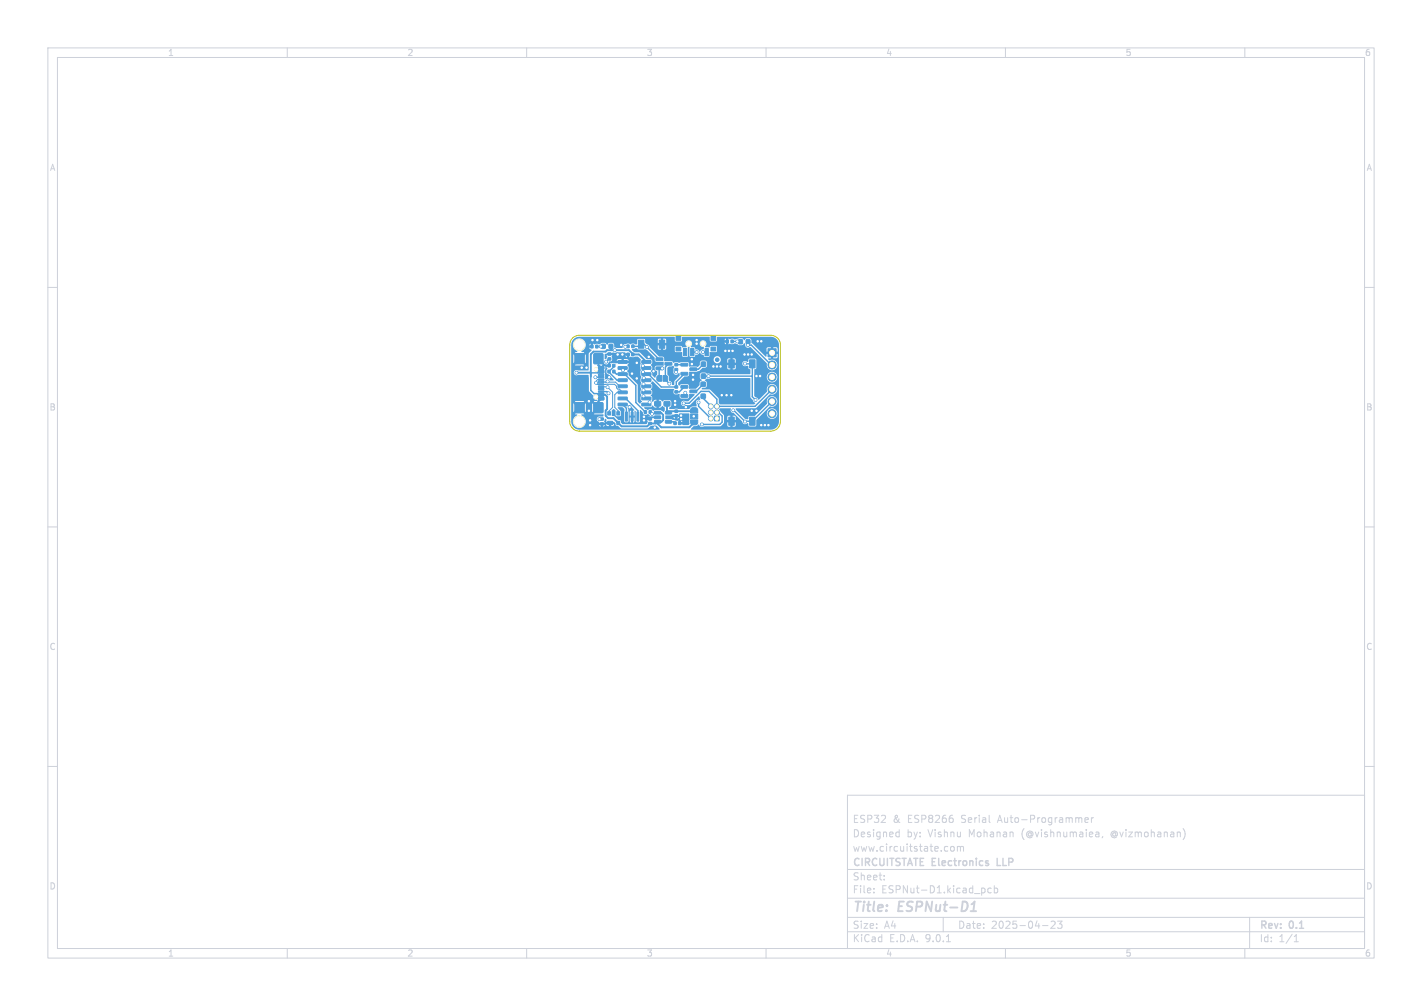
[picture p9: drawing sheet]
<svg xmlns="http://www.w3.org/2000/svg" width="297mm" height="210mm" viewBox="0 0 297 210" stroke-linecap="round" stroke-linejoin="round" font-family="sans-serif">
<g fill="none" stroke="#cdd1da" stroke-width=".21">
<path d="M10 10h277v190h-277zM12 12h273v186h-273zM60 10v2M110 10v2M160 10v2M210 10v2M260 10v2M10 60h2M285 60h2M10 110h2M285 110h2M10 160h2"/>
<path d="M177 166h108v32h-108zM187.4 173.7l.4 .1M187.8 173.2v1.5M187.8 174.6l-.4 .1M198.7 176.8l.3-.1 .3 .3v.4l-.3 .3-.3-.1-.2-.2zM199 170.9v.7M200 176.8l.4-.1 .2 .2M200 176.7v1M200.6 176.9l.2-.2 .4 .1v.9M200.6 176.9v.8M206.7 171.6l.1 .1M226.6 171.2l.7-.1-.1-.3-.4-.1-.2 .2 .1 .7h.5"/>
<path d="M228 170.7v1M228.4 170.7l-.4 .3M229 173.7h.3l.2 .2v.8M229.5 174.6l-.5 .1M229.5 174.1h-.5M230.3 174.6l-.1 .3M247.1 173a1.72 1.72 0 0 1 0 2.3M285 160h2M60 198v2M110 198v2M160 198v2M177 194.5h108"/>
<path d="M177 191.5h108M177 187.5h108M177 181.5h108M182.5 186.3v.1M182.5 185.5v.1M184.7 183.6v.1M184.7 182.8v.1M197 191.5v3M197.7 196.6h.8M205.5 185.4l.2 .3v.4l-.2 .3M207 185.5l-.4-.1-.3 .3 .2 .6h.5M207.7 185.5l.4-.1 .3 .3-.2 .6h-.5"/>
<path d="M207.7 184.9v1.5M210 198v2M217.7 193.2h1.2M219.5 192.4l.6-.1 .3 .4-.9 1.1h.9M220.9 192.3h.9l-.5 .6 .4 .1v.7l-.2 .1-.6-.1M260 198v2M261 191.5v6.5M270.3 196.6h.9M270.3 195.5l.4-.4v1.5"/>
</g>
<path d="M202.7 190.2h1.2M203.1 188.7l.5-.5-.3 2" fill="none" stroke="#cdd1da" stroke-width=".4"/>
<path d="M208.3 179.2v1.5h.7" fill="none" stroke="#cdd1da" stroke-width=".3"/>
<g fill="#4e9dd7" stroke="#4e9dd7" stroke-width=".21">
<path d="M151.7 71h.4v.6h-.4z"/>
<path d="M152.7 71h.4v.6h-.4z"/>
<path d="M137.3 78.6l.2-.2h.7v1.2h-.7l-.2-.2z"/>
<path d="M138.5 78.4h.7l.2 .2 .1 .6-.2 .3-.8 .1z"/>
<path d="M146.4 79.8h.9v.8h-.9z"/>
<path d="M146.4 82.3h.9v.8h-.9z"/>
<path d="M154.3 70.9h.7v.8h-.7z"/>
<path d="M155.9 70.9h.7v.8h-.7z"/>
<path d="M135.6 85.7h.4v.6h-.4z"/>
<path d="M134.6 85.7h.4v.6h-.4z"/>
<path d="M129.1 75.3h1.8l.1 .5h-1.8z"/>
<path d="M129.1 76.6l1.8-.1 .1 .5-1.8 .1z"/>
<path d="M129.1 77.8h1.8l.1 .5-1.8 .1z"/>
<path d="M129.1 79.1h1.8l.1 .5-1.8 .1z"/>
<path d="M129.1 80.4l1.8-.1 .1 .5-1.8 .1z"/>
<path d="M129.1 81.6h1.8l.1 .5-1.8 .1z"/>
<path d="M129.1 82.9h1.8l.1 .5-1.8 .1z"/>
<path d="M129.1 84.2h1.8l.1 .5h-1.8z"/>
<path d="M134.1 84.2h1.8l.1 .5h-1.9z"/>
<path d="M134.1 82.9h1.8l.1 .5-1.9 .1z"/>
<path d="M134.1 81.6h1.8l.1 .5-1.9 .1z"/>
<path d="M134.1 80.4l1.8-.1 .1 .5-1.9 .1z"/>
<path d="M134.1 79.1h1.8l.1 .5-1.9 .1z"/>
<path d="M134.1 77.8h1.8l.1 .5-1.9 .1z"/>
<path d="M134.1 76.6l1.8-.1 .1 .5-1.9 .1z"/>
<path d="M134.1 75.3h1.8l.1 .5h-1.9z"/>
<path d="M128 77.3h.4v.5h-.4z"/>
<path d="M127 77.3h.4v.5h-.4z"/>
<path d="M123.4 72.1h.5v.5h-.5z"/>
<path d="M124.4 72.1h.5v.5h-.5z"/>
<path d="M148.5 72.5h1v.8h-1z"/>
<path d="M148.5 70.2h1v.8h-1z"/>
<path d="M141.2 72.5h1v.8h-1z"/>
<path d="M141.2 70.2h1v.8h-1z"/>
<path d="M147.2 72.8h.7v1.5h-.7z"/>
<path d="M144.2 72.8h.7v1.5h-.7z"/>
<path d="M142.7 72.8h.7v1.5h-.7z"/>
<path d="M131.9 73.7h.5v.6h-.5z"/>
<path d="M131 73.7h.4v.6h-.4z"/>
<path d="M133 86h.4v1.9h-.4z"/>
<path d="M131.8 86h.4v1.9h-.4z"/>
<path d="M130.6 86h.4v1.9h-.4z"/>
<path d="M141 75.9h.5v.5h-.5z"/>
<path d="M141 76.9h.5v.5h-.5z"/>
<path d="M140.8 88.1h.4v.5h-.4z"/>
<path d="M141.7 88.1h.5v.5h-.5z"/>
<path d="M137 74.7h1.4l.1 .5-1.4 .1z"/>
<path d="M137 76.6h1.4l.1 .5-1.4 .1z"/>
<path d="M138.9 75.7h1.4v.4l-1.3 .1z"/>
<path d="M130.9 72h.5v.6h-.5z"/>
<path d="M132 72h.4v.6h-.4z"/>
<path d="M127 74.7h.6v.5h-.6z"/>
<path d="M127 73.7h.6v.4h-.6z"/>
<path d="M142.2 80.5h1.4l.1 .5h-1.4z"/>
<path d="M142.2 82.4h1.4l.1 .5h-1.4z"/>
<path d="M144.1 81.5l1.4-.1v.5l-1.3 .1z"/>
<path d="M126.9 87.9h1v.7h-1z"/>
<path d="M128.8 87.9h.6v.7h-.6z"/>
<path d="M128.8 85.9h.6v.7h-.6z"/>
<path d="M126.9 85.9h.6v.7h-.6z"/>
<path d="M138.7 83.8h1.2v.9h-1.2z"/>
<path d="M136.8 83.8h1.1v.9h-1.1z"/>
<path d="M152.2 87.1h1.2v1.7h-1.2z"/>
<path d="M156.6 87.1h1.1v1.7h-1.1z"/>
<path d="M135.5 88.2h.5v.4h-.5z"/>
<path d="M135.5 87.2h.5v.5h-.5z"/>
<path d="M125 76.5h1l.1 .5-1 .1z"/>
<path d="M125 77.3h1l.1 .5-1 .1z"/>
<path d="M125 78.6h1.1v.2l-1 .1z"/>
<path d="M125 79.6h1.1v.2l-1 .1z"/>
<path d="M125 80.1h1.1v.2l-1 .1z"/>
<path d="M125 81.1h1.1v.2l-1 .1z"/>
<path d="M125 82.1h1l.1 .5-1 .1z"/>
<path d="M125 82.9h1l.1 .5-1 .1z"/>
<path d="M125 81.6h1.1v.2l-1 .1z"/>
<path d="M125 80.6h1.1v.2l-1 .1z"/>
<path d="M125 79.1h1.1v.2l-1 .1z"/>
<path d="M125 78.1h1.1v.2l-1 .1z"/>
<path d="M124.1 73.9h1.8v2h-1.8z"/>
<path d="M120.1 73.9h1.9v2h-1.9z"/>
<path d="M124.1 84.1h1.8v2h-1.8z"/>
<path d="M120.1 84.1h1.9v2h-1.9z"/>
<path d="M149.2 86.9h1v1h-1z"/>
<path d="M137.7 71h1.1v1.7h-1.1z"/>
<path d="M133.3 71h1.2v1.7h-1.2z"/>
<path d="M142.2 75.9l1.4-.1 .1 .5-1.4 .1z"/>
<path d="M142.2 77.8l1.4-.1 .1 .5-1.4 .1z"/>
<path d="M144.1 76.8h1.4v.5l-1.3 .1z"/>
<path d="M152.2 75.1h1.2v1.7h-1.2z"/>
<path d="M156.6 75.1h1.1v1.7h-1.1z"/>
<path d="M125.6 71.9h.8v.8h-.8z"/>
<path d="M127.2 71.9h.8v.8h-.8z"/>
<path d="M160.4 72.8h1.7v1.7h-1.7z"/>
<path d="M144.2 87.7h1.5v.7l-.4 .3h-.8l-.2-.3z"/>
<path d="M144.2 86.4h1.5v1h-1.5z"/>
<path d="M144.4 85.2h1.1l.2 .3v.7h-1.5v-.7z"/>
<path d="M146.5 75.6h.9v.8h-.9z"/>
<path d="M146.5 78.1h.9v.8h-.9z"/>
<path d="M125.4 87.2h.6v.5h-.6z"/>
<path d="M125.4 88.3h.6v.4h-.6z"/>
<path d="M141 81.6h.5v.4h-.5z"/>
<path d="M141 80.6h.5v.4h-.5z"/>
<path d="M127.9 76.1h.5v.5h-.5z"/>
<path d="M127 76.1h.5v.5h-.5z"/>
<path d="M141 85.6h.5v.5h-.5z"/>
<path d="M141 86.6h.5v.4h-.5z"/>
<path d="M136.7 85.9h1.2l.1 .5h-1.2z"/>
<path d="M136.7 86.8h1.2l.1 .5-1.2 .1z"/>
<path d="M136.7 87.8h1.2l.1 .5h-1.2z"/>
<path d="M139 87.8h1.2l.1 .5h-1.2z"/>
<path d="M139 85.9h1.2l.1 .5h-1.2z"/>
<circle cx="148.5" cy="87.4" r=".5"/>
<circle cx="149.7" cy="86.1" r=".5"/>
<circle cx="148.5" cy="86.1" r=".5"/>
<circle cx="149.7" cy="84.8" r=".5"/>
<circle cx="148.5" cy="84.8" r=".5"/>
<circle cx="149.8" cy="75.1" r=".38"/>
<circle cx="161.3" cy="76.2" r=".85"/>
<circle cx="161.3" cy="78.7" r=".85"/>
<circle cx="161.3" cy="81.3" r=".85"/>
<circle cx="161.3" cy="83.8" r=".85"/>
<circle cx="161.3" cy="86.3" r=".85"/>
<circle cx="122.5" cy="76.7" r=".3"/>
<circle cx="151.8" cy="82.5" r=".3"/>
<circle cx="151.5" cy="73.3" r=".3"/>
<circle cx="143.2" cy="85" r=".3"/>
<circle cx="123.8" cy="71" r=".3"/>
<circle cx="160.5" cy="88.8" r=".3"/>
<circle cx="158.8" cy="78.5" r=".3"/>
<circle cx="132" cy="78" r=".3"/>
<circle cx="121.5" cy="76.7" r=".3"/>
<circle cx="133" cy="79" r=".3"/>
<circle cx="133" cy="75.7" r=".3"/>
<circle cx="159" cy="71.3" r=".3"/>
<circle cx="152.2" cy="73.3" r=".3"/>
<circle cx="141" cy="83.8" r=".3"/>
<circle cx="131.5" cy="85" r=".3"/>
<circle cx="158.2" cy="71.3" r=".3"/>
<circle cx="159" cy="88.8" r=".3"/>
<circle cx="135.5" cy="74.5" r=".3"/>
<circle cx="145.5" cy="71.7" r=".3"/>
<circle cx="129.8" cy="72" r=".3"/>
<circle cx="150.8" cy="82.5" r=".3"/>
<circle cx="134.5" cy="87.8" r=".3"/>
<circle cx="158" cy="85.8" r=".3"/>
<circle cx="144.8" cy="78.3" r=".3"/>
<circle cx="123" cy="83.8" r=".3"/>
<circle cx="145.5" cy="71" r=".3"/>
<circle cx="141" cy="84.5" r=".3"/>
<circle cx="149.8" cy="76.5" r=".3"/>
<circle cx="144.5" cy="76" r=".3"/>
<circle cx="159.8" cy="88.8" r=".3"/>
<circle cx="150.5" cy="76.5" r=".3"/>
<circle cx="123" cy="85.8" r=".3"/>
<circle cx="142.2" cy="87.5" r=".3"/>
<circle cx="134.5" cy="87" r=".3"/>
<circle cx="130" cy="74" r=".3"/>
<circle cx="153" cy="73.3" r=".3"/>
<circle cx="156.2" cy="74" r=".3"/>
<circle cx="142.2" cy="86.8" r=".3"/>
<circle cx="144.5" cy="75" r=".3"/>
<circle cx="157" cy="85.8" r=".3"/>
<circle cx="149" cy="76.5" r=".3"/>
<circle cx="136.8" cy="89.3" r=".3"/>
<circle cx="152.8" cy="82.5" r=".3"/>
<circle cx="158" cy="78.5" r=".3"/>
<circle cx="136.5" cy="77.5" r=".3"/>
<circle cx="144.8" cy="79.3" r=".3"/>
<circle cx="129" cy="74" r=".3"/>
<circle cx="157" cy="74" r=".3"/>
<circle cx="123.2" cy="87.8" r=".3"/>
<circle cx="123.2" cy="88.8" r=".3"/>
<circle cx="155.5" cy="74" r=".3"/>
<circle cx="124.8" cy="71" r=".3"/>
<circle cx="127.2" cy="78.7" r=".3"/>
<circle cx="120.4" cy="77.8" r=".3"/>
<circle cx="128.4" cy="73.1" r=".3"/>
<circle cx="155.6" cy="75.9" r=".3"/>
<circle cx="148" cy="78.5" r=".3"/>
<circle cx="157.8" cy="83.5" r=".3"/>
<circle cx="125.5" cy="72.3" r=".3"/>
<circle cx="124.5" cy="79.9" r=".3"/>
<circle cx="126.9" cy="80.8" r=".3"/>
<circle cx="126.9" cy="79.6" r=".3"/>
<circle cx="155.6" cy="88" r=".3"/>
<circle cx="153.2" cy="85.7" r=".3"/>
<circle cx="154" cy="71.3" r=".3"/>
<circle cx="145.5" cy="73.5" r=".3"/>
<circle cx="156.2" cy="72.1" r=".3"/>
<circle cx="145.9" cy="84" r=".3"/>
<circle cx="127.1" cy="82.1" r=".3"/>
<circle cx="125.2" cy="87.5" r=".3"/>
<circle cx="124.4" cy="78.7" r=".3"/>
<circle cx="126.6" cy="75.5" r=".3"/>
<circle cx="142.8" cy="84.2" r=".3"/>
<circle cx="130.1" cy="77.3" r=".3"/>
<circle cx="146.6" cy="88.6" r=".3"/>
<circle cx="136.2" cy="86.4" r=".3"/>
<circle cx="146.8" cy="73.5" r=".3"/>
<circle cx="138.3" cy="76.9" r=".3"/>
<circle cx="144.9" cy="86.9" r=".3"/>
<circle cx="139.8" cy="80.1" r=".3"/>
<circle cx="135.1" cy="72.4" r=".3"/>
<circle cx="134.3" cy="77.6" r=".3"/>
<circle cx="143.1" cy="82" r=".3"/>
<circle cx="130.6" cy="72.4" r=".3"/>
<circle cx="134.5" cy="78.9" r=".3"/>
<circle cx="141.2" cy="77.7" r=".3"/>
<circle cx="134.2" cy="76.4" r=".3"/>
<circle cx="135.7" cy="84" r=".3"/>
<circle cx="134.4" cy="82.7" r=".3"/>
<circle cx="134.4" cy="81.4" r=".3"/>
<circle cx="134.4" cy="80.2" r=".3"/>
</g>
<g fill="none" stroke="#4e9dd7" stroke-width=".4">
<path d="M120.4 77.8h3M127.6 72.3v.8M134.3 76.4l.2 .4h.5M135 75.6l-1.6-1.6h-1.2l-.8-.9h-4.6l-.3 .3h-2.5l-.6 .6v4.6M154 71.3h.7M156.2 71.3v.8M125.6 82.4h.8l.4 .4v2.6l-.3 .3v1.1l.5 .5h1.1l1.7 1.7h5.4l.6-.6h1.2l.3-.3M134.5 87l2.8 .1M135.8 86l.4 .4M136.2 86.4h.1M137.3 86.2h.8l.4 .4v1.1l-.4 .4h-.8M137.3 88.1v.3l.8 .8h5.9l1-1"/>
<path d="M139.3 85.8l.3 .4M139.3 84.3v1.5M141.2 85.8h.1M143.1 82v.5l-.2 .2M145 85.6l-.3 .2h-5.4"/>
</g>
<g fill="none" stroke="#4e9dd7" stroke-width=".3">
<path d="M124.3 78.8h1.3M125.6 77.6h-.6l-.2 .2h-1.4v3.7l.7 .7h.7l.2 .2h.6M126 72.3h-1.4M127.3 74.9l-.7 .6M128.2 76.3v.3l-1 1.1 1.7 1.7h1.2M128.2 77.6l.5 .5h1.8l2.3 2.3v3.6l2 2M130.1 76.8h.1M130.1 76.8v.5M131.2 72.3l-.6 .1M132.2 72.3h1.3l.4-.4h.6l3.2 3.1M134.3 77.6l.3 .5h.8l2.7 2.7h3.1v-1.1l1.7-1.7M137.7 76.9h.1"/>
<path d="M137.7 76.9v2.1M137.7 79h.1M137.7 76.9h.6M139.7 75.9l-.7 .7v2.7l.8 .8M141.2 77.2v.5M141.3 76.1h1.6M141.3 76.1h-.1M145.5 73.5h-.9M146.8 73.5h.8M146.9 76l-1 1.1h-1.1M146.9 78.5h10.2M152.9 71.3h1.1"/>
<path d="M155.6 75.9l1.5 .1v6.8l.7 .7M156.2 72.1h.7l4.2 4.1h.2M157.1 78.5h.1M125.6 81.8h1.1l.4 .3M125.7 87.5h-.5M130.1 84.4l.7 .8v1.8M130.1 83.2h.6l2.5 2.5v1.3M139.6 88.1h1.1l.3 .2M142.9 80.8l-1 1h-.7M145.9 84v.8l2.6 2.6M146.9 82.7v.5l1.6 1.6M146.9 80.2l-1.5 1.5h-.6"/>
<path d="M149.7 86.1h.4l.7 .8v1.2l-.5 .5h-3.7M161.3 83.8l-4.2 4.1-1.5 .1-2.4-2.3M161.3 81.3l-3.6 3.5h-8v-1.5l-1.6-1.6h-1.7l-2.5 2.5h-1.1"/>
</g>
<path d="M125.6 79.3h-.8l-.2 .2v.6l.1 .2 3.7-.1 .4 .4v.4l.2 .2h.4l.7 .7h-1.2l-.5 .5v2.6l.7 .8v.5M125.6 79.8h3l.8 .8h.7M125.6 80.8h1.2l1.1 1.1v3.1l-.7 .8v.5" fill="none" stroke="#4e9dd7" stroke-width=".21"/>
<g fill="#4e9dd7">
<path d="M119.9 70.7l.4-.2 .7-.2h19.8l.2 .9 1.2 .1 .2-.2 .2-.8h5.5l.3 1h1.1l.2-.3h1.9v-.3h.5v1.2l.3-.2 .7 .1 .5-.1 .7 .4h.6l.5-.5 .2 .3a.63 .63 0 0 0 .4 .7 .63 .63 0 0 0 .7-.1l3.5 3.4a1.11 1.11 0 0 0 1.1 1.4 1.11 1.11 0 0 0 1-1.4 1.11 1.11 0 0 0-1.6-.7l-.3-.3 .6-.1v-.7h.5v.7l.9-.1v-.8h-.7v-.5h.7l-.1-.9h-.8v.7h-.5v-.7h-.8l-.1 .9h.7v.5h-.7v.5l-.1 .1-3-2.9-.1-.6-.2-.3-.8-.1-.4 .4-.6-.4h-.6l-.7 .3-.5-.2-.6 .1-.9-.1-.3 .3h-1.6v-.6l.2-.1h11.1a1.7 1.7 0 0 1 1.7 1.7v16a1.7 1.7 0 0 1-1.7 1.7l-16.7-.1 .5-.6 .7-.1 .5-.3a.6 .6 0 0 0 1 .4h3.4l.3-.2h1.2l.2 .3 1.4-.1 .2-.8h-.7v.9h-.5v-.9h-.6v.6h-1.2l.5-.5v-1.3h.7v.7h1.8v-.7l-.3-.2h-.4v.9h-.5v-.9h-.4l-.2 .2h-.7l-.1-.4-.6-.7-.3-.5 .2-.2h2.1l.2 .2a.6 .6 0 0 0 .6 .8l1.7 1.8a.66 .66 0 0 0 1.2 .3l.3 .7h1.3l.2-.2v-1.2l1.4-1.3h.8a1.1 1.1 0 0 0 1.5 1.1 1.1 1.1 0 0 0 .3-1.9 1.1 1.1 0 0 0-1.8 .6v.2h-.8l1.4-1.5a1.12 1.12 0 0 0 1.5-1 1.12 1.12 0 0 0-1.4-1.1 1.12 1.12 0 0 0-.7 1.6l-2.5 2.5h-1.2l-.3 .7-.6-.1-2-2.1 .2-.1h4.1l2.9-2.9a1.13 1.13 0 0 0 1.6-.6 1.13 1.13 0 0 0-.9-1.5 1.13 1.13 0 0 0-1.3 1.2v.4l-1.7 1.7-1-.9v-4h2.7a1.1 1.1 0 0 0 1.5 1.1 1.1 1.1 0 0 0 .3-1.8 1.1 1.1 0 0 0-1.8 .6v.1h-2.7v-1.4l.5-.4-.1-1.8-.2-.1h-1.2l-.3 .6a.79 .79 0 0 0-1.2 .3 .57 .57 0 0 0 .3 .6 .57 .57 0 0 0 .6 0h.4v.5l.4 .2v1h-8.3l-.3-.1h-.4l-.4-.2h-.7l-.4 .2v.8l.4 .6-.4 .3-.1 .7-.8 .8h-1.3l-.1-.7-.2-.3h-1.5l-.3 .3-.2-.2v-.4l1.2-1.3 1-.2 .1-.8h1.5l.6-.2 .6-.5h5.2l.2 .2h1.3l.3-.2v-.7h-.7v.9h-.5v-.9h-.6v.7h-5.2l.6-.1a.82 .82 0 0 0 .4-.8 .82 .82 0 0 0-.5-.7l-.9 .1-.1 .8-.5 .4-1.7-.1-.1-.6-.2-.3h-1.4l-.3 .1-1-.1-.3 .2-.4-.4h-1.5l-.1-.1 10.3-.1 .1 .1a.75 .75 0 0 0 .8 .5 .75 .75 0 0 0 .7-.7h1.3v.6h1.8v-.7l-.3-.2h-.4v.9h-.5v-.9h-.4l-.2 .3h-1.3a.75 .75 0 0 0-.9-.8 .75 .75 0 0 0-.7 .9h-10.3l-.1-.7-1-.1-1.6-1.7h1.4l.2 .3h1.3l.2-.1v-.5h1.8l.1 1 1.4 .1 .2 .9 .9 .1 .2-.2-.1-1.7 .3-.2 .1 .2 .1 1.8 .9 .1 .4-.5a.68 .68 0 0 0 .7-.4h.2a.61 .61 0 0 0 .6 .5l.2 .4h.9l.2-.1 .1-.9h1.2l.2-.1v-1l-.1-.2h-1.1l-.3 .3h-.8a.34 .34 0 0 1 .1-.6v-.4h3.8l.3 .4v-.4h-4.1a.73 .73 0 0 0-.9-.4 .73 .73 0 0 0-.5 .9 .73 .73 0 0 0 .9 .5v.1a.31 .31 0 0 1-.1 .4 .31 .31 0 0 1-.3 0l-.4 .4a1.06 1.06 0 0 0-1-.5l-.2-.4h-.6l-.1-.1a.75 .75 0 0 0 0-1.2 .75 .75 0 0 0-1.1 .1 .75 .75 0 0 0 .2 1.1l-.8 .1-.3-.3h-1.1l-.3 .2h-1.8v-.3h-.6v.9h-.5v-.9h-.6v.6h-1.4l-.5-.6-.8-.6v-.5h2.7v.6h1.7v-.7l-.2-.2h-.4v.9h-.5v-.9h-.4l-.2 .3h-2.7l-.2-.3h-1.2l-.2 .2-.1 1-.6-.2-.7 .2-.8-.2a.95 .95 0 0 0-.9 .9l-1.7-.1-.1-.7-.3-.2h-.8l-.3 .4-.5-.4h-.6l-.6 .3-.3-.1-.7 .1-.2-.2v.6h-.3v.3h-.5l.5 .5-.7 .8v3.4h-2.2a.56 .56 0 0 0-.9 .6 .56 .56 0 0 0 1 .4h2.1l.1 3.3 .9 .9a.8 .8 0 0 0 .8 1.1l-.1 .1-.6 .1 1.1 1-.1 .3 .1 .2-1.1 1.1 2 .1v.4l-.5 .1a.62 .62 0 0 0-.8 .3 .62 .62 0 0 0 .4 .8v.1h1.2l-.1-.3 .2-.5 .3 .3-.1 .3 1.7 .1 .3 .3v.4l.5 .1 .7 .6h5.4l.7-.6h1.2l.7 .7-16.8 .1a1.71 1.71 0 0 1-1.7-1.8h.3v.2a1.35 1.35 0 0 0 1.1 1.2 1.35 1.35 0 0 0 1.4-.6h3l.2 .3 .7 .1 .3-.4h-.3v.4h-.5v-.4h-3.4h4.5l.3 .2h1.1l.2-.2v-.2h-.5v.4h-.5v-.4h-.6v.2h-4.4l.1-.2a1.48 1.48 0 0 0-.9-1.9l.6-.2-1-.9-.9 .9 .4 .1v.2a1.35 1.35 0 0 0-.9 1.2h-.3v-3.7h.4l.1 1.8 .9-.9h.7l.9 .9 .1-1.8h1.3v1.8l.9-.9-.9-.9h-1.4l-.9 .9h-.7l-.9-.9h-.5v-.4h.8l.9 1 1-1h-2.7v-7.6h2.7l-1-1-.9 1h-.8v-2.2h.4l.1 1.8 .9-.9h.7l1 .9-.1-1.8-.9 .9h-.7l-.9-.9h-.5v-2.1h.3l.2 .8 .8 .7-.5 .2 .9 .9 1-.9-.6-.2 .6-.5 .4-.8h1v-.4l-.3 .4h-.7v-.2a1.35 1.35 0 0 0-1.4-1.3 1.35 1.35 0 0 0-1.4 1.3h-.3v-.2z"/>
<path d="M139 86.8l1.3-.1 .2-.2 1.3 .1 .1-.3h2l.1 2.2-.3 .2h-1l-.2-.1h-.5l-.3-.5h.8l-.2-.3-.1 .3h-.5v-.4l-.3 .2-1.1-.4h-1.2l-.1-.1v-.3h1.6l.4 .3 .6-.1 .2-.2h-.3v.3h-.5v-.3h-2z"/>
<path d="M127.8 85.7l.5-.3 .3 .4v1l.9 .1 .2-.2v-.9l-.7-.7 1-.1 .4 .4v2.7l.7 .1 .4-.2 .3 .2h.5l.2-.2v-.8h-.3v1h-.4v-1h-.3v.8h-.2v-2h.2v.8h.3v-1.1l-.3 .3h-.2l-.1-.7a.5 .5 0 0 1 .3-.7l1 1-.3 .1v1.1h.3v-1l.3 .1v2l.1 .2 .6 .1 .2-.2v-2.4l.5 .4 .2 .5 .6 .1 .3-.2 .4 .2v.2l-.5 .4h.5l.1 .4-.6 .1 .1 .3-.3 .5h-5l-.3-.3-.1-.4-.5-.1-.8-.8-.5-.1z"/>
<path d="M135.9 79.9l.5-.3 1.7 1.6h2.7l-.1 1 .2 .1h.6a.22 .22 0 0 1 .3-.1 .22 .22 0 0 1 .1 .3l.1 .4 .2 .3h1.4l.3-.3v-.6h1.2l-1.3 1.4-.6 .1a.57 .57 0 0 0-.8 0 .57 .57 0 0 0 0 .8 .57 .57 0 0 0 .9 0l.9-.1 1.8-1.8 .3 .7a.64 .64 0 0 0-.8 .2 .64 .64 0 0 0 0 .8l-.1 .4-.9 .1-.6 .5h-4l-.1-.3 .4-.4-.1-1.1-.3-.1h-.9l-.6 .3-.3-.3h-.4v1.6l.4-.1a.44 .44 0 0 1 .5-.2 .44 .44 0 0 1 .4 .4v.4l-.3 .4-.6-.4h-1.3a.29 .29 0 0 1-.3 .2 .29 .29 0 0 1-.2-.3l-.6-.1-.3 .2-.5-.2-.3-.3 1.5-.1 .4-.3a.63 .63 0 0 0 .7 .4v-1.6h-.4l-.4 .4-.2-.2 .1-.8-.3-.4 .3-.3v-.5l-.3-.4 .3-.4v-.4z"/>
<path d="M147.2 79.3l.4-.3 .5 .1 .3-.2h8.3v4l1 1.3-.2 .2h-7.1l-.3-.2-.1-1.1-1.7-1.7-1.7-.2 .1-.2 .7-.1 .2-.3v-.7z"/>
<path d="M124.9 75l.3-.2 1.1 1.1 .3 .2h.4l.2-.6 .6-.2h3.5l-.4-.3h-.6v.3h-.5v-.3h-.7l-.3 .3h-1l.1-.5-.2-.4 .2-.2h2.7l.3 .4v-.4h-4.2l.1 .2-.1 .3a.25 .25 0 0 1-.1 .2 .25 .25 0 0 1-.3 0v-1l.6-.2 3.6-.1 .1 .1 .5 .1 .1 .2h.2v.6l.3-.1 1.5-.1 .6 .6-.1 1.4 .2 .9-.1 1 .1 .4-.1 .5 .1 .6-.1 .7 .1 .6-.1 2.3 .3 .4-.3 .4h-.2l-.4-.4v-3.5l-1.9-1.9v-.6l-.3-.3 .3-.5v-.4l-.3-.4 .3-.4-2.7 .1-1.1-.2v.6h-.3v.3h-.5v.1a.39 .39 0 0 1 0 .6v.7l1.4 1.2v.2h-.6l-.5-.3h-.6v-2.7l-.8 .6h-.4v-.2l-.5-.6 .3-.2 .6 .4 .3-.3-1-.9z"/>
<path d="M125.2 83h.4l.1 .4-.7 .6-.3-.3 .5-.5z"/>
<path d="M139.4 76.8l.3-.3 .9-.2 .2 .3-.1 .7a.6 .6 0 0 0 .2 .8 .6 .6 0 0 0 .8-.2h.2l.1 .5-1.1 1.1-.1 .8-.4 .1a.9 .9 0 0 0-.7-1v-.7l-.3-.6z"/>
<path d="M132 72.9l1-.2 .3 .3 1.4-.1 .4 .1 1.6 1.6 .2 .9h1.7v.8h-1.5l-.3 .2v.7l.5 .4-.1 .6-.3 .6-.6-.4-.1-.6-.3-.3 .3-.5v-.4l-.3-.4 .3-.4v-.6l-.2-.2h-.9l-1.4-1.4-1.1-.1-.6-.4z"/>
</g>
<g fill="#fff" stroke="#fff" stroke-width=".21">
<circle cx="122.5" cy="76.8" r=".15"/>
<circle cx="151.7" cy="82.5" r=".15"/>
<circle cx="151.5" cy="73.2" r=".15"/>
<circle cx="143.3" cy="85" r=".15"/>
<circle cx="123.7" cy="71" r=".15"/>
<circle cx="160.5" cy="88.8" r=".15"/>
<circle cx="158.7" cy="78.5" r=".15"/>
<circle cx="132" cy="78" r=".15"/>
<circle cx="121.5" cy="76.8" r=".15"/>
<circle cx="133" cy="79" r=".15"/>
<circle cx="133" cy="75.8" r=".15"/>
<circle cx="159" cy="71.2" r=".15"/>
<circle cx="152.3" cy="73.2" r=".15"/>
<circle cx="141" cy="83.7" r=".15"/>
<circle cx="131.5" cy="85" r=".15"/>
<circle cx="158.2" cy="71.2" r=".15"/>
<circle cx="159" cy="88.7" r=".15"/>
<circle cx="135.5" cy="74.5" r=".15"/>
<circle cx="145.5" cy="71.8" r=".15"/>
<circle cx="129.7" cy="72" r=".15"/>
<circle cx="150.7" cy="82.5" r=".15"/>
<circle cx="134.5" cy="87.7" r=".15"/>
<circle cx="158" cy="85.7" r=".15"/>
<circle cx="144.7" cy="78.2" r=".15"/>
<circle cx="123" cy="83.8" r=".15"/>
<circle cx="145.5" cy="71" r=".15"/>
<circle cx="141" cy="84.5" r=".15"/>
<circle cx="149.7" cy="76.5" r=".15"/>
<circle cx="144.5" cy="76" r=".15"/>
<circle cx="159.7" cy="88.8" r=".15"/>
<circle cx="150.5" cy="76.5" r=".15"/>
<circle cx="123" cy="85.8" r=".15"/>
<circle cx="142.2" cy="87.5" r=".15"/>
<circle cx="134.5" cy="87" r=".15"/>
<circle cx="130" cy="74" r=".15"/>
<circle cx="153" cy="73.2" r=".15"/>
<circle cx="156.2" cy="74" r=".15"/>
<circle cx="142.2" cy="86.7" r=".15"/>
<circle cx="144.5" cy="75" r=".15"/>
<circle cx="157" cy="85.7" r=".15"/>
<circle cx="149" cy="76.5" r=".15"/>
<circle cx="136.7" cy="89.2" r=".15"/>
<circle cx="152.7" cy="82.5" r=".15"/>
<circle cx="158" cy="78.5" r=".15"/>
<circle cx="136.5" cy="77.5" r=".15"/>
<circle cx="144.7" cy="79.2" r=".15"/>
<circle cx="129" cy="74" r=".15"/>
<circle cx="157" cy="74" r=".15"/>
<circle cx="123.3" cy="87.7" r=".15"/>
<circle cx="123.3" cy="88.7" r=".15"/>
<circle cx="155.5" cy="74" r=".15"/>
<circle cx="124.7" cy="71" r=".15"/>
<circle cx="127.3" cy="78.7" r=".15"/>
<circle cx="120.4" cy="77.8" r=".15"/>
<circle cx="128.4" cy="73.1" r=".15"/>
<circle cx="155.6" cy="75.9" r=".15"/>
<circle cx="148" cy="78.5" r=".15"/>
<circle cx="157.8" cy="83.5" r=".15"/>
<circle cx="125.5" cy="72.3" r=".15"/>
<circle cx="124.5" cy="79.9" r=".15"/>
<circle cx="126.9" cy="80.8" r=".15"/>
<circle cx="126.9" cy="79.6" r=".15"/>
<circle cx="155.6" cy="88" r=".15"/>
<circle cx="153.1" cy="85.6" r=".15"/>
<circle cx="154" cy="71.3" r=".15"/>
<circle cx="145.5" cy="73.5" r=".15"/>
<circle cx="156.2" cy="72" r=".15"/>
<circle cx="145.9" cy="84" r=".15"/>
<circle cx="127.1" cy="82.1" r=".15"/>
<circle cx="125.2" cy="87.5" r=".15"/>
<circle cx="124.3" cy="78.8" r=".15"/>
<circle cx="126.6" cy="75.5" r=".15"/>
<circle cx="142.8" cy="84.2" r=".15"/>
<circle cx="130.1" cy="77.3" r=".15"/>
<circle cx="146.6" cy="88.6" r=".15"/>
<circle cx="136.2" cy="86.4" r=".15"/>
<circle cx="146.8" cy="73.5" r=".15"/>
<circle cx="138.3" cy="76.9" r=".15"/>
<circle cx="144.9" cy="86.9" r=".15"/>
<circle cx="139.8" cy="80.1" r=".15"/>
<circle cx="135.1" cy="72.5" r=".15"/>
<circle cx="134.3" cy="77.6" r=".15"/>
<circle cx="143.1" cy="82" r=".15"/>
<circle cx="130.6" cy="72.4" r=".15"/>
<circle cx="134.4" cy="78.9" r=".15"/>
<circle cx="141.2" cy="77.7" r=".15"/>
<circle cx="134.3" cy="76.4" r=".15"/>
<circle cx="135.7" cy="84" r=".15"/>
<circle cx="134.4" cy="82.7" r=".15"/>
<circle cx="134.4" cy="81.4" r=".15"/>
<circle cx="134.4" cy="80.2" r=".15"/>
<circle cx="121" cy="88" r="1.1"/>
<circle cx="146.8" cy="71.7" r=".45"/>
<circle cx="143.8" cy="71.7" r=".45"/>
<circle cx="121" cy="72" r="1.1"/>
<circle cx="124.5" cy="77.1" r=".33"/>
<circle cx="124.5" cy="82.9" r=".33"/>
<circle cx="149.7" cy="87.4" r=".33"/>
<circle cx="148.5" cy="87.4" r=".33"/>
<circle cx="149.7" cy="86.1" r=".33"/>
<circle cx="148.5" cy="86.1" r=".33"/>
<circle cx="149.7" cy="84.8" r=".33"/>
<circle cx="148.5" cy="84.8" r=".33"/>
<circle cx="161.3" cy="73.6" r=".5"/>
<circle cx="161.3" cy="76.2" r=".5"/>
<circle cx="161.3" cy="78.7" r=".5"/>
<circle cx="161.3" cy="81.3" r=".5"/>
<circle cx="161.3" cy="83.8" r=".5"/>
<circle cx="161.3" cy="86.3" r=".5"/>
</g>
<path d="M119.6 70.6l.6-.4 .8-.2h40a2 2 0 0 1 2 2v16a2 2 0 0 1-2 2h-40a2 2 0 0 1-2-2v-16l.1-.7z" fill="none" stroke="#c2c200" stroke-width=".21"/>
<g fill="#c2c200" stroke="#c2c200" stroke-width=".21">
<circle cx="121" cy="88" r="1.1"/>
<circle cx="146.8" cy="71.7" r=".45"/>
<circle cx="143.8" cy="71.7" r=".45"/>
<circle cx="121" cy="72" r="1.1"/>
<circle cx="124.5" cy="77.1" r=".33"/>
<circle cx="124.5" cy="82.9" r=".33"/>
<circle cx="149.7" cy="87.4" r=".33"/>
<circle cx="148.5" cy="87.4" r=".33"/>
<circle cx="149.7" cy="86.1" r=".33"/>
<circle cx="148.5" cy="86.1" r=".33"/>
<circle cx="149.7" cy="84.8" r=".33"/>
<circle cx="148.5" cy="84.8" r=".33"/>
<circle cx="161.3" cy="73.6" r=".5"/>
<circle cx="161.3" cy="76.2" r=".5"/>
<circle cx="161.3" cy="78.7" r=".5"/>
<circle cx="161.3" cy="81.3" r=".5"/>
<circle cx="161.3" cy="83.8" r=".5"/>
<circle cx="161.3" cy="86.3" r=".5"/>
</g>
<g font-size="2.8" fill="#cdd1da">
<text x="178" y="190.9">Title:</text>
<text x="187.7" y="190.9">ESPNut-D1</text>
</g>
<g font-size="2.1" fill="#cdd1da">
<text x="178" y="172">ESP32</text>
<text x="186.4" y="172">&amp;</text>
<text x="189.6" y="172">ESP8266</text>
<text x="200.9" y="172">Serial</text>
<text x="208.7" y="172">Auto-Programmer</text>
<text x="178" y="178">www.circuitstate.com</text>
<text x="178" y="175">Designed</text>
<text x="189.4" y="175">by:</text>
<text x="193.9" y="175">Vishnu</text>
<text x="202.5" y="175">Mohanan</text>
<text x="213.6" y="175">(@vishnumaiea,</text>
<text x="232.4" y="175">@vizmohanan)</text>
<text x="178" y="184">Sheet:</text>
<text x="178" y="181.2">CIRCUITSTATE Electronics</text>
<text x="208.9" y="181.2">LLP</text>
<text x="178" y="186.7">File:</text>
<text x="184.1" y="186.7">ESPNut-D1.kicad_pcb</text>
<text x="178" y="196.9">KiCad</text>
<text x="178" y="194.1">Size:</text>
<text x="184.7" y="194.1">A4</text>
<text x="185.7" y="196.9">E.D.A.</text>
<text x="193.3" y="196.9">9.0.1</text>
<text x="200" y="194.1">Date:</text>
<text x="207" y="194.1">2025-04-23</text>
<text x="263" y="194.3">Rev:</text>
<text x="263" y="196.9">Id:</text>
<text x="267.1" y="196.9">1/1</text>
<text x="269.4" y="194.3">0.1</text>
</g>
<g font-size="1.8" fill="#cdd1da">
<text x="35" y="11.9">1</text>
<text x="85" y="11.9">2</text>
<text x="135" y="11.9">3</text>
<text x="185" y="11.9">4</text>
<text x="235" y="11.9">5</text>
<text x="285" y="11.9">6</text>
<text x="10.3" y="35.9">A</text>
<text x="285.4" y="35.9">A</text>
<text x="10.3" y="85.9">B</text>
<text x="285.3" y="85.9">B</text>
<text x="10.3" y="135.9">C</text>
<text x="285.3" y="135.9">C</text>
<text x="10.3" y="185.9">D</text>
<text x="285.3" y="185.9">D</text>
<text x="35" y="199.9">1</text>
<text x="85" y="199.9">2</text>
<text x="135" y="199.9">3</text>
<text x="185" y="199.9">4</text>
<text x="235" y="199.9">5</text>
<text x="285" y="199.9">6</text>
</g>
</svg>
